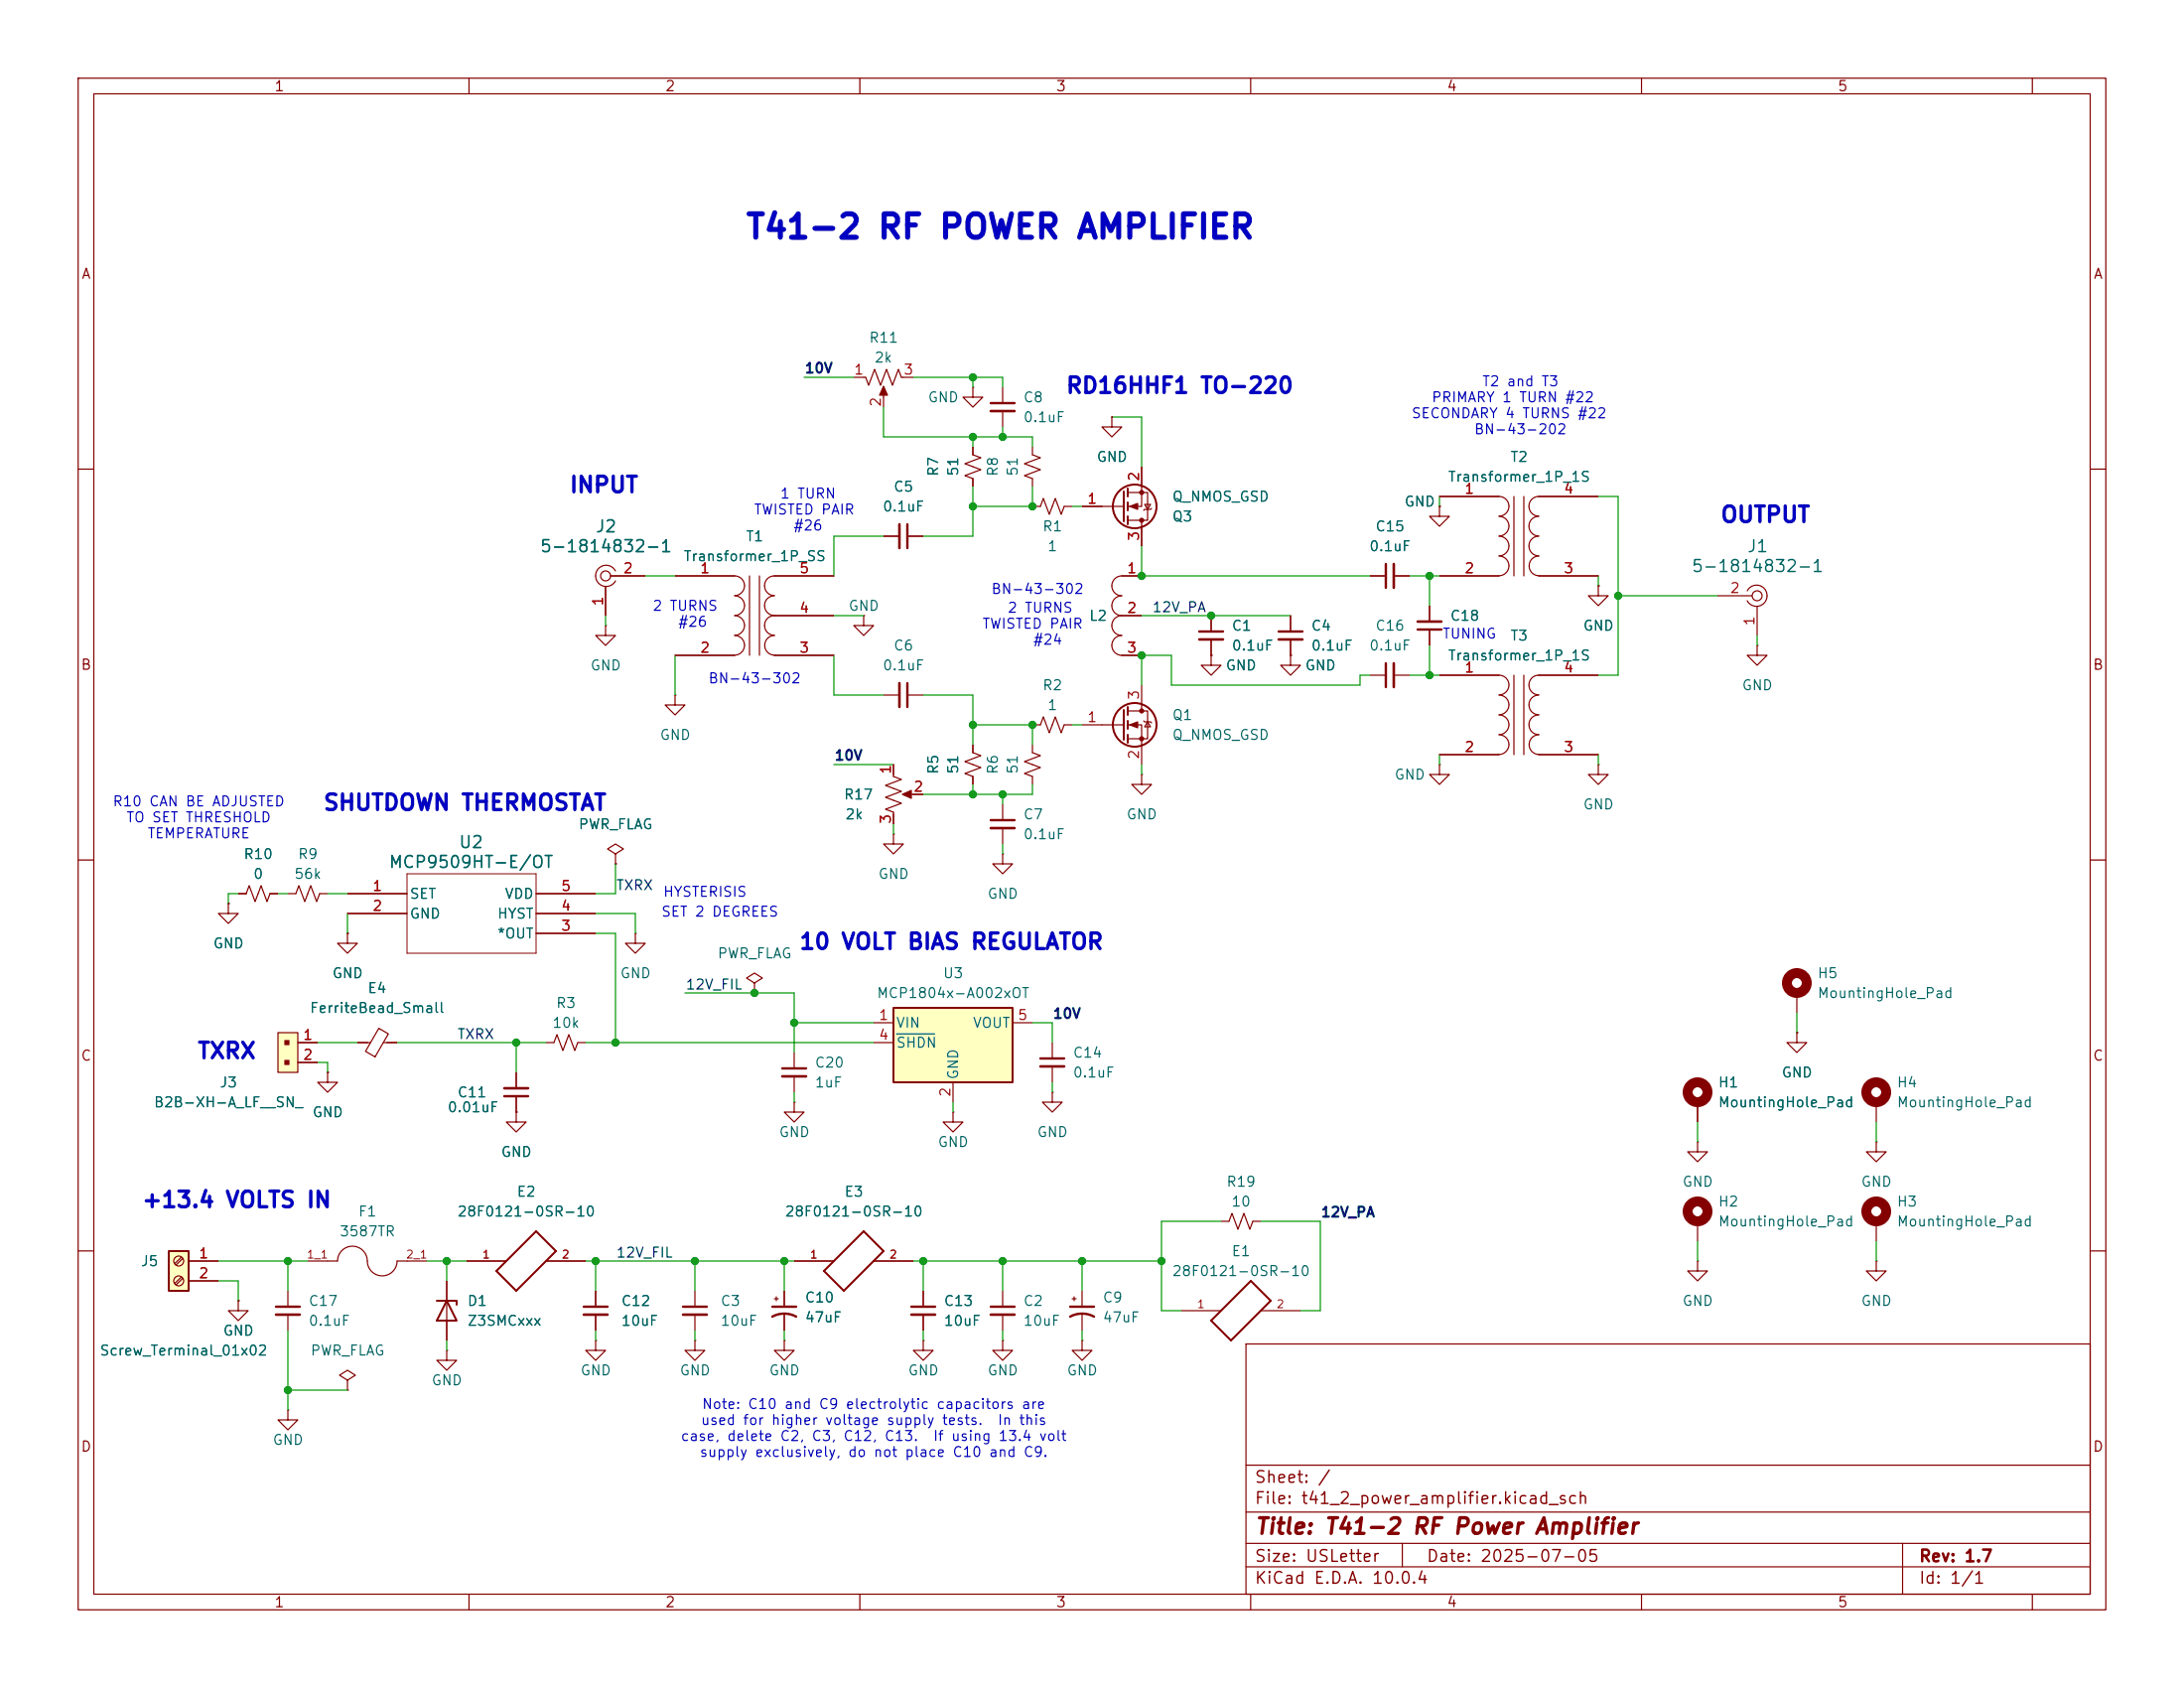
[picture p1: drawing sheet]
<svg xmlns="http://www.w3.org/2000/svg" width="279mm" height="216mm" viewBox="0 0 279 216" stroke-linecap="round" stroke-linejoin="round" font-family="sans-serif">
<g fill="none" stroke="#840000" stroke-width=".15">
<path d="M10 10h259.4v195.9h-259.4zM12 12h255.4v191.9h-255.4zM60 10v2M110 10v2M160 10v2M210 10v2M260 10v2M10 60h2M267.4 60h2M114.3 97.8v1.5l1 .4-2 .8 2 .7-2 .8 2 .7-2 .8 1 .4v1.5M132.1 92.7h1l.4-1 .7 2 .8-2 .8 2 .3-1h1.1M146 99.1v1.2h1.3l-1.3 1.3-1.2-1.3h1.2"/>
<path d="M146 99.1h.1M10 110h2M115.8 101.6h2.3M267.4 110h2M101.6 134.6v2.1M101.6 137.7v2M10 160h2M159.4 171.9h108v32h-108zM267.4 160h2M159.4 197.4h108M159.4 193.4h108M159.4 187.4h108"/>
<path d="M179.4 197.4v3M243.4 197.4v6.5M60 203.9v2M110 203.9v2M159.4 200.4h108M160 203.9v2M210 203.9v2M260 203.9v2"/>
</g>
<path d="M115.4 101.6l1.2-.5v1z" fill="#840000" stroke="#840000" stroke-width=".15"/>
<path d="M100.1 136.7h3" fill="none" stroke="#840000" stroke-width=".3"/>
<path d="M100.1 137.7h3" fill="none" stroke="#840000" stroke-width=".33"/>
<path d="M114.3 128.9h15.2v9.5h-15.2z" fill="#ffffc2"/>
<g fill="none" stroke="#840000" stroke-width=".25">
<path d="M143.8 62.9v3.8M144.3 62.5v1M144.3 64.3v1M144.3 66v1.1M143.8 90.8v3.8M144.3 90.4v1M144.3 92.2v1M144.3 94v1M114.3 128.9h15.2v9.5h-15.2zM68.6 157.5l2.5 2.5-5.1 5.1-2.5-2.5zM55.9 166.4h2.5v.5M57.1 166.4l1.3 2.5h-2.5z"/>
<path d="M160 163.8l2.6 2.6-5.1 5.1-2.6-2.6z"/>
<circle cx="145.2" cy="64.8" r="2.79"/>
<circle cx="145.2" cy="92.7" r="2.79"/>
</g>
<g fill="none" stroke="#840000" stroke-width=".15">
<path d="M124.5 57.2v1l1 .3-2.1 .8 2.1 .8-2.1 .7 1.1 .4v1M124.5 49.5v1.3h1.2l-1.2 1.3-1.3-1.3h1.3M124.5 49.5h.1M128.3 49.5v2.1M128.3 52.6v2M132.1 57.2v1l1 .3-2 .8 2 .8-2 .7 1 .4v1M142.2 53.3v1.3h1.3l-1.3 1.3-1.2-1.3h1.2M142.2 53.3h.1M146 59.7v5.1h-1.7M77.5 75.1v3.6M78.1 73.7h4.4M78.7 73a1.35 1.35 0 0 0-2-.4 1.35 1.35 0 0 0 0 2.1 1.35 1.35 0 0 0 2-.4"/>
<path d="M86.4 73.7h7.6a1.26 1.26 0 0 1 1.3 1.2 1.26 1.26 0 0 1-1.3 1.3M94 76.2a1.26 1.26 0 0 1 1.3 1.3 1.26 1.26 0 0 1-1.3 1.2M94 78.7a1.26 1.26 0 0 1 1.3 1.3 1.26 1.26 0 0 1-1.3 1.3M95.9 73.7v10.1M97.2 73.7v10.1M99.1 76.2a1.25 1.25 0 0 0-1.3 1.3 1.25 1.25 0 0 0 1.3 1.2M106.7 73.7h-7.6a1.25 1.25 0 0 0-1.3 1.2 1.25 1.25 0 0 0 1.3 1.3M106.7 78.7h-7.6a1.25 1.25 0 0 0-1.3 1.3 1.25 1.25 0 0 0 1.3 1.3M110.5 78.7v1.3h1.3l-1.3 1.3-1.3-1.3h1.3M110.5 78.7h.1M113 68.6h2.1M116.1 68.6h2"/>
<path d="M132.1 64.8h1l.4-1 .7 2 .8-2 .8 2 .3-1h1.1M138.4 64.8h5.4M143.5 78.7a1.27 1.27 0 0 0-1.3 1.3 1.27 1.27 0 0 0 1.3 1.3 1.27 1.27 0 0 0-1.3 1.3 1.27 1.27 0 0 0 1.3 1.2h2.5M143.5 78.7h2.5M144.3 63h2.5v3.5h-2.5M146 73.7h-2.5a1.27 1.27 0 0 0-1.3 1.2 1.27 1.27 0 0 0 1.3 1.3 1.27 1.27 0 0 0-1.3 1.3 1.27 1.27 0 0 0 1.3 1.2M146 66.5v3.4M146.4 64.5h.8l-.4 .7zM147.3 65l-.1 .2h-.8l-.1 .1M154.9 78.7v2.1M165.1 78.7v2.1M175.3 73.7h2"/>
<path d="M178.3 73.7h2M219.7 76.2h4.5M223.5 75.6a1.35 1.35 0 0 1 2.1-.4 1.35 1.35 0 0 1 0 2.1 1.35 1.35 0 0 1-2.1-.5M224.8 77.6v3.7M77.5 80v1.3h1.2l-1.2 1.3-1.3-1.3h1.3M77.5 80h.1M86.4 88.9v1.3h1.2l-1.2 1.2-1.3-1.2h1.3M86.4 88.9h.1M86.4 83.8h7.6M94 81.3a1.26 1.26 0 0 1 1.3 1.2 1.26 1.26 0 0 1-1.3 1.3M97.8 82.6a1.24 1.24 0 0 0 1.3 1.2M99.1 83.8h7.6"/>
<path d="M99.1 81.3a1.23 1.23 0 0 0-1.3 1.3M113 88.9h2.1M116.1 88.9h2M124.5 95.3v1l1 .3-2.1 .8 2.1 .8-2.1 .7 1.1 .4v1M132.1 95.3v1l1 .3-2 .8 2 .8-2 .7 1 .4v1M138.4 92.7h5.4M144.3 90.9h2.5v3.6h-2.5M144.3 92.7h1.7v5.1M146 87.6v3.3M146.3 92.2l.1 .1h.8l.1 .2M146.8 92.3l.4 .7h-.8zM154.9 83.8v1.3h1.3l-1.3 1.3-1.2-1.3h1.2"/>
<path d="M154.9 83.8h.1M154.9 81.8v2M165.1 83.8v1.3h1.3l-1.3 1.3-1.3-1.3h1.3M165.1 83.8h.1M165.1 81.8v2M184.1 86.4h7.7a1.26 1.26 0 0 1 1.2 1.2 1.26 1.26 0 0 1-1.2 1.3M184.1 97.8v1.3h1.3l-1.3 1.2-1.2-1.2h1.2M184.1 97.8h.1M184.1 96.5h7.7M191.8 88.9a1.26 1.26 0 0 1 1.2 1.3 1.26 1.26 0 0 1-1.2 1.2M191.8 91.4a1.26 1.26 0 0 1 1.2 1.3 1.26 1.26 0 0 1-1.2 1.3M191.8 94a1.26 1.26 0 0 1 1.2 1.2 1.26 1.26 0 0 1-1.2 1.3"/>
<path d="M193.7 86.4v10.1M194.9 86.4v10.1M195.6 95.3a1.24 1.24 0 0 0 1.3 1.2M196.8 88.9a1.25 1.25 0 0 0-1.2 1.3 1.25 1.25 0 0 0 1.2 1.2M196.8 91.4a1.25 1.25 0 0 0-1.2 1.3 1.25 1.25 0 0 0 1.2 1.3M196.8 96.5h7.7M196.9 94a1.23 1.23 0 0 0-1.3 1.3M204.5 86.4h-7.7a1.25 1.25 0 0 0-1.2 1.2 1.25 1.25 0 0 0 1.2 1.3M204.5 97.8v1.3h1.2l-1.2 1.2-1.3-1.2h1.3M204.5 97.8h.1M224.8 82.6v1.2h1.3l-1.3 1.3-1.3-1.3h1.3M224.8 82.6h.1"/>
<path d="M29.2 115.6v1.2h1.3l-1.3 1.3-1.3-1.3h1.3M29.2 115.6h.1M30.5 114.3h1l.4-1 .7 2 .8-2 .8 2 .3-1h1.1M36.8 114.3h1l.4-1 .8 2 .8-2 .7 2 .4-1h1M44.4 119.4v1.3h1.3l-1.3 1.2-1.2-1.2h1.2M44.4 119.4h.1M44.4 114.3h7.7M44.4 116.8h7.7M68.6 114.3h7.6M68.6 116.8h7.6M68.6 119.4h7.6M78.7 109.2l1.1-.6-1.1-.6-1 .6 1 .6v1.3"/>
<path d="M78.7 110.5h.1M81.3 119.4v1.3h1.2l-1.2 1.2-1.3-1.2h1.3M81.3 119.4h.1M114.3 106.7v1.3h1.3l-1.3 1.2-1.3-1.2h1.3M114.3 106.7h.1M128.3 109.2v1.3h1.2l-1.2 1.3-1.3-1.3h1.3M128.3 109.2h.1M128.3 102.9v2M128.3 105.9v2.1M96.5 125.7l1-.6-1-.6-1 .6 1 .6v1.3M96.5 127h.1M111.8 130.8h2.5"/>
<path d="M111.8 133.4h2.5M121.9 138.4v2.6M129.5 130.8h2.6M121.9 142.2v1.3h1.3l-1.3 1.3-1.3-1.3h1.3M121.9 142.2h.1M156.2 156.2h1l.4-1 .8 2 .7-2 .8 2 .4-1h1M217.2 141v2.5M240 141v2.5M30.5 166.4v1.2h1.2l-1.2 1.3-1.3-1.3h1.3M30.5 166.4h.1M36.8 165.1v2M36.8 168.1v2.1"/>
<path d="M44.4 176.5l1.1-.6-1.1-.6-1 .6 1 .6v1.3M44.4 177.8h.1M57.1 172.7v1.3h1.3l-1.3 1.3-1.2-1.3h1.2M57.1 172.7h.1M57.1 163.8v7.7M59.7 161.3h5.1M69.8 161.3h5.1M76.2 171.5v1.2h1.3l-1.3 1.3-1.3-1.3h1.3M76.2 171.5h.1M76.2 165.1v2M76.2 168.1v2.1M88.9 171.5v1.2h1.3l-1.3 1.3-1.3-1.3h1.3"/>
<path d="M88.9 171.5h.1M100.3 171.5v1.2h1.3l-1.3 1.3-1.2-1.3h1.2M100.3 171.5h.1M128.3 165.1v2M128.3 168.1v2.1M151.1 167.6h5.1M161.3 167.6h5.1M36.8 180.3v1.3h1.3l-1.3 1.3-1.2-1.3h1.2M36.8 180.3h.1"/>
<circle cx="77.5" cy="73.7" r=".63"/>
<circle cx="224.8" cy="76.2" r=".63"/>
</g>
<path d="M114.7 132.2h4.9" fill="none" stroke="#006464" stroke-width=".15"/>
<g fill="#840000" stroke="#840000" stroke-width=".15">
<path d="M144.5 92.7l1-.4v.8z"/>
<path d="M144.5 64.8l1-.4v.8z"/>
<circle cx="146" cy="90.9" r=".25"/>
<circle cx="146" cy="94.5" r=".25"/>
<circle cx="146" cy="66.5" r=".25"/>
<circle cx="146" cy="63" r=".25"/>
</g>
<path d="M126.7 51.6h3.1M116.1 67.1v3M177.3 72.1v3.1M116.1 87.4v3M153.4 80.8h3.1M163.6 80.8h3M126.7 104.9h3.1M35.3 167.1h3.1M74.7 167.1h3M126.7 167.1h3.1" fill="none" stroke="#840000" stroke-width=".3"/>
<path d="M126.7 52.6h3.1M115.1 67.1v3M178.3 72.1v3.1M115.1 87.4v3M153.4 81.8h3.1M163.6 81.8h3M126.7 105.9h3.1M35.3 168.1h3.1M74.7 168.1h3M126.7 168.1h3.1" fill="none" stroke="#840000" stroke-width=".33"/>
<path d="M52.1 111.8h16.5v10.1h-16.5z" fill="none" stroke="#840000" stroke-width=".13"/>
<g fill="none" stroke="#840000" stroke-width="1.3">
<circle cx="217.2" cy="139.7" r="1.27"/>
<circle cx="240" cy="139.7" r="1.27"/>
</g>
<path d="M21.6 160h2.5v5.1h-2.5z" fill="#ffffc2"/>
<path d="M110.5 157.5l2.5 2.5-5.1 5.1-2.5-2.5zM21.6 160h2.5v5.1h-2.5z" fill="none" stroke="#840000" stroke-width=".25"/>
<g fill="none" stroke="#840000" stroke-width=".15">
<path d="M109.2 48.3h1.5l.4 1 .8-2.1 .7 2.1 .8-2.1 .8 2.1 .7-2.1 .4 1.1h1.5M113 49.8v2.3M182.9 77.5v2M184.1 63.5h7.7a1.26 1.26 0 0 1 1.2 1.3 1.26 1.26 0 0 1-1.2 1.2M184.1 64.8v1.2h1.3l-1.3 1.3-1.2-1.3h1.2M184.1 64.8h.1M184.1 73.7h7.7M191.8 66a1.26 1.26 0 0 1 1.2 1.3 1.26 1.26 0 0 1-1.2 1.3M191.8 68.6a1.26 1.26 0 0 1 1.2 1.2 1.26 1.26 0 0 1-1.2 1.3M191.8 71.1a1.26 1.26 0 0 1 1.2 1.3 1.26 1.26 0 0 1-1.2 1.2M193.7 63.5v10.2M194.9 63.5v10.2"/>
<path d="M195.6 72.4a1.24 1.24 0 0 0 1.3 1.2M196.8 66a1.25 1.25 0 0 0-1.2 1.3 1.25 1.25 0 0 0 1.2 1.3M196.8 68.6a1.25 1.25 0 0 0-1.2 1.2 1.25 1.25 0 0 0 1.2 1.3M196.8 73.7h7.7M196.9 71.1a1.23 1.23 0 0 0-1.3 1.3M204.5 63.5h-7.7a1.25 1.25 0 0 0-1.2 1.3 1.25 1.25 0 0 0 1.2 1.2M204.5 74.9v1.3h1.2l-1.2 1.3-1.3-1.3h1.3M204.5 74.9h.1M175.3 86.4h2M178.3 86.4h2M182.9 80.5v2.1M69.8 133.4h1.1l.3-1.1 .8 2.1 .8-2.1 .7 2.1 .4-1h1"/>
<path d="M134.6 139.7v1.3h1.3l-1.3 1.2-1.3-1.2h1.3M134.6 139.7h.1M134.6 133.4v2M134.6 136.4v2M229.9 132.1v1.3h1.2l-1.2 1.2-1.3-1.2h1.3M229.9 132.1h.1M229.9 127v2.5M101.6 141v1.2h1.3l-1.3 1.3-1.3-1.3h1.3M101.6 141h.1M217.2 146.1v1.2h1.2l-1.2 1.3-1.3-1.3h1.3M217.2 146.1h.1M217.2 156.2v2.6"/>
<path d="M240 146.1v1.2h1.3l-1.3 1.3-1.2-1.3h1.2M240 146.1h.1M240 156.2v2.6M23.2 160.8l-.8 .8M23.2 163.3l-.8 .9M23.4 161l-.9 .8M23.4 163.5l-.9 .8M24.1 161.3h3.8M24.1 163.8h3.8M88.9 165.1v2M88.9 168.1v2.1M101.6 161.3h5.1"/>
<path d="M111.8 161.3h5M118.1 171.5v1.2h1.3l-1.3 1.3-1.3-1.3h1.3M118.1 171.5h.1M118.1 165.1v2M118.1 168.1v2.1M137.2 166.1h.5M137.4 165.9v.5M138.4 171.5v1.2h1.3l-1.3 1.3-1.2-1.3h1.2M138.4 171.5h.1M138.4 165.1v2M138.4 168.1v2.1M217.2 161.3v1.3h1.2l-1.2 1.2-1.3-1.2h1.3"/>
<path d="M217.2 161.3h.1M240 161.3v1.3h1.3l-1.3 1.2-1.2-1.2h1.2M240 161.3h.1"/>
<circle cx="22.9" cy="161.3" r=".63"/>
<circle cx="22.9" cy="163.8" r=".63"/>
</g>
<path d="M177.3 84.8v3.1M181.4 80.5h3M133.1 135.4h3M87.4 167.1h3M116.6 167.1h3M136.9 168.4a3.2 3.2 0 0 1 3.1 0M136.9 167.1h3.1" fill="none" stroke="#840000" stroke-width=".3"/>
<path d="M181.4 79.5h3M178.3 84.8v3.1M133.1 136.4h3M87.4 168.1h3M116.6 168.1h3" fill="none" stroke="#840000" stroke-width=".33"/>
<g fill="none" stroke="#840000" stroke-width="1.3">
<circle cx="229.9" cy="125.7" r="1.27"/>
<circle cx="217.2" cy="154.9" r="1.27"/>
<circle cx="240" cy="154.9" r="1.27"/>
</g>
<path d="M113 49.4l.5 1.1h-1z" fill="#840000" stroke="#840000" stroke-width=".15"/>
<path d="M35.6 132.1h2.5v5.1h-2.5z" fill="#ffffc2"/>
<g fill="none" stroke="#840000" stroke-width=".15">
<path d="M124.5 57.2v1M142.2 53.3h.1M146 59.7v2.5M77.5 75.1v3.6M78.1 73.7h4.4M86.4 73.7h7.6M99.1 73.7h7.6M99.1 78.7h7.6M113 68.6h2.1M116.1 68.6h2M124.5 61.2v1M138.4 64.8h2.6"/>
<path d="M143.5 73.7h2.5M143.5 78.7h2.5M146 67.3v2.6M154.9 78.7v2.1M165.1 78.7v2.1M175.3 73.7h2M178.3 73.7h2M182.9 77.5v2M184.1 64.8h.1M184.1 73.7h7.7M184.1 63.5h7.7M196.8 73.7h7.7"/>
<path d="M196.8 63.5h7.7M204.5 74.9h.1M86.4 83.8h7.6M99.1 83.8h7.6M114.3 97.8v1.3M124.5 95.3v1M124.5 99.3v1M143.5 83.8h2.5M154.9 83.8h.1M154.9 81.8v2M165.1 83.8h.1M165.1 81.8v2"/>
<path d="M182.9 80.5v2.1M184.1 86.4h7.7M184.1 96.5h7.7M196.8 86.4h7.7M196.8 96.5h7.7M29.2 115.6h.1M30.5 114.3h1M34.5 114.3h1.1M44.4 119.4h.1M44.4 114.3h7.7M44.4 116.8h7.7M68.6 114.3h7.6"/>
<path d="M68.6 116.8h7.6M68.6 119.4h7.6M78.7 110.5h.1M114.3 104.1v1.3M116.8 101.6h1.3M35.6 132.1h2.5v5.1h-2.5zM38.1 133.4h2.5M38.1 135.9h2.5M41.9 137.2v1.2h1.3l-1.3 1.3-1.3-1.3h1.3M41.9 137.2h.1M45.7 133.4h1.7M48.5 131.5l1.2 .7-1.7 3-1.2-.7z"/>
<path d="M49 133.4h1.8M66 137.2v2M229.9 132.1h.1M66 142.2v1.3h1.3l-1.3 1.3-1.2-1.3h1.2M66 142.2h.1M66 140.2v2M217.2 141v2.5M24.1 161.3h3.8M24.1 163.8h3.8M30.5 166.4h.1M39.4 161.3h3.8a1.93 1.93 0 0 1 2.1-1.9 1.93 1.93 0 0 1 1.7 2.2 1.9 1.9 0 0 0 2.1 1.6 1.9 1.9 0 0 0 1.7-1.9h3.8M57.1 163.8v2.6"/>
<path d="M57.1 168.9v2.6M59.7 161.3h5.1M69.8 161.3h5.1M76.2 165.1v2M76.2 168.1v2.1M99.1 166.1h.5M99.3 165.9v.5M100.3 165.1v2M100.3 168.1v2.1M101.6 161.3h5.1M111.8 161.3h5M118.1 165.1v2"/>
<path d="M118.1 168.1v2.1M128.3 171.5v1.2h1.2l-1.2 1.3-1.3-1.3h1.3M128.3 171.5h.1"/>
</g>
<g fill="#840000" stroke="#840000" stroke-width=".15">
<path d="M36.4 133.1h.6v.5h-.6z"/>
<path d="M36.4 135.6h.6v.5h-.6z"/>
</g>
<path d="M64.5 140.2h3.1M98.8 168.4a3.2 3.2 0 0 1 3.1 0M98.8 167.1h3.1" fill="none" stroke="#840000" stroke-width=".3"/>
<path d="M64.5 139.2h3.1" fill="none" stroke="#840000" stroke-width=".33"/>
<g fill="none" stroke="#009600" stroke-width=".15">
<path d="M102.9 48.3h6.3M113 52.1v3.8h19.1v1.3M116.8 48.3h11.5v1.2M124.5 48.3v1.2M124.5 55.9v1.3M128.3 54.6v1.3M142.2 53.3h3.8v6.4M77.5 78.7v1.3M82.5 73.7h3.9M106.7 78.7h3.8M113 68.6h-6.3v5.1M124.5 62.2v6.4h-6.4"/>
<path d="M132.1 62.2v2.6h-7.6M137.2 64.8h1.2M146 69.9v3.8h29.3M146 78.7h19.1M180.3 73.7h3.8M182.9 73.7v3.8M184.1 63.5v1.3M204.5 73.7v1.2M204.5 63.5h2.5v22.9h-2.5M207 76.2h12.7M86.4 83.8v5.1M106.7 83.8v5.1h6.3"/>
<path d="M106.7 97.8h7.6M118.1 88.9h6.4v6.4M124.5 92.7h7.6v2.6M137.2 92.7h1.2M146 97.8v1.3M175.3 86.4h-1.3v1.2h-24.1v-3.8h-3.9v3.8M180.3 86.4h3.8M182.9 82.6v3.8M184.1 96.5v1.3M204.5 96.5v1.3M224.8 81.3v1.3M30.5 114.3h-1.3v1.3"/>
<path d="M35.6 114.3h1.2M41.9 114.3h2.5M44.4 116.8v2.6M76.2 119.4h2.5v14M76.2 116.8h5.1v2.6M78.7 110.5v3.8h-2.5M114.3 105.4v1.3M124.5 100.3v1.3M128.3 101.6v1.3M128.3 108v1.2M132.1 100.3v1.3h-14M40.6 133.4h5.1"/>
<path d="M40.6 135.9h1.3v1.3M50.8 133.4h19M66 133.4v3.8M74.9 133.4h36.9M87.6 127h14v7.6M101.6 130.8h10.2M101.6 139.7v1.3M132.1 130.8h2.5v2.6M134.6 138.4v1.3M229.9 129.5v2.6M121.9 141v1.2M156.2 156.2h-7.6v11.4h2.5"/>
<path d="M161.3 156.2h7.6v11.4h-2.5M217.2 143.5v2.6M217.2 158.8v2.5M240 143.5v2.6M240 158.8v2.5M27.9 161.3h11.5M27.9 163.8h2.6v2.6M36.8 161.3v3.8M36.8 170.2v10.1M36.8 177.8h7.6M54.6 161.3h5.1M57.1 161.3v2.5"/>
<path d="M57.1 171.5v1.2M74.9 161.3h26.7M76.2 161.3v3.8M76.2 170.2v1.3M88.9 161.3v3.8M88.9 170.2v1.3M100.3 161.3v3.8M100.3 170.2v1.3M116.8 161.3h31.8M118.1 161.3v3.8M118.1 170.2v1.3M128.3 161.3v3.8"/>
<path d="M128.3 170.2v1.3M138.4 161.3v3.8M138.4 170.2v1.3"/>
</g>
<g fill="#009600" stroke="#009600" stroke-width=".13">
<circle cx="124.5" cy="55.9" r=".46"/>
<circle cx="124.5" cy="48.3" r=".46"/>
<circle cx="132.1" cy="64.8" r=".46"/>
<circle cx="124.5" cy="64.8" r=".46"/>
<circle cx="128.3" cy="55.9" r=".46"/>
<circle cx="36.8" cy="161.3" r=".46"/>
<circle cx="36.8" cy="177.8" r=".46"/>
<circle cx="57.1" cy="161.3" r=".46"/>
<circle cx="76.2" cy="161.3" r=".46"/>
<circle cx="66" cy="133.4" r=".46"/>
<circle cx="96.5" cy="127" r=".46"/>
<circle cx="128.3" cy="101.6" r=".46"/>
<circle cx="124.5" cy="101.6" r=".46"/>
<circle cx="78.7" cy="133.4" r=".46"/>
<circle cx="101.6" cy="130.8" r=".46"/>
<circle cx="128.3" cy="161.3" r=".46"/>
<circle cx="88.9" cy="161.3" r=".46"/>
<circle cx="100.3" cy="161.3" r=".46"/>
<circle cx="182.9" cy="86.4" r=".46"/>
<circle cx="182.9" cy="73.7" r=".46"/>
<circle cx="207" cy="76.2" r=".46"/>
<circle cx="146" cy="73.7" r=".46"/>
<circle cx="132.1" cy="92.7" r=".46"/>
<circle cx="146" cy="83.8" r=".46"/>
<circle cx="154.9" cy="78.7" r=".46"/>
<circle cx="124.5" cy="92.7" r=".46"/>
<circle cx="138.4" cy="161.3" r=".46"/>
<circle cx="148.6" cy="161.3" r=".46"/>
<circle cx="118.1" cy="161.3" r=".46"/>
</g>
<text font-size="3" fill="#0000c2" x="95.2" y="31.3">T41-2 RF POWER AMPLIFIER</text>
<g font-size="2" fill="#0000c2">
<text x="136.3" y="50.8">RD16HHF1 TO-220</text>
<text x="72.7" y="63.5">INPUT</text>
<text x="220" y="67.3">OUTPUT</text>
<text x="41.2" y="104.2">SHUTDOWN THERMOSTAT</text>
<text x="102.1" y="121.9">10 VOLT BIAS REGULATOR</text>
<text x="25.1" y="135.9">TXRX</text>
<text x="18" y="155">+13.4 VOLTS IN</text>
</g>
<text font-size="2" fill="#840000" x="160.4" y="196.7">Title: T41-2 RF Power Amplifier</text>
<g font-size="1.5" fill="#006464">
<text x="69" y="71">5-1814832-1</text>
<text x="76.1" y="68.5">J2</text>
<text x="223.4" y="71">J1</text>
<text x="216.3" y="73.6">5-1814832-1</text>
<text x="49.6" y="111.4">MCP9509HT-E/OT</text>
<text x="58.6" y="108.9">U2</text>
</g>
<g font-size="1.5" fill="#840000">
<text x="160.4" y="190">Sheet: /</text>
<text x="160.4" y="192.7">File: t41_2_power_amplifier.kicad_sch</text>
<text x="160.4" y="202.9">KiCad E.D.A. 10.0.4</text>
<text x="160.4" y="200.1">Size: USLetter</text>
<text x="182.4" y="200.1">Date: 2025-07-05</text>
<text x="245.4" y="200.1">Rev: 1.7</text>
<text x="245.4" y="202.9">Id: 1/1</text>
</g>
<g font-size="1.3" fill="#840000">
<text x="35" y="12">1</text>
<text x="85" y="12">2</text>
<text x="135" y="12">3</text>
<text x="185" y="12">4</text>
<text x="235" y="12">5</text>
<text x="10.3" y="36">A</text>
<text x="267.7" y="36">A</text>
<text x="10.3" y="86">B</text>
<text x="267.7" y="86">B</text>
<text x="10.3" y="136">C</text>
<text x="267.7" y="136">C</text>
<text x="10.3" y="186">D</text>
<text x="267.7" y="186">D</text>
<text x="35" y="205.9">1</text>
<text x="85" y="205.9">2</text>
<text x="135" y="205.9">3</text>
<text x="185" y="205.9">4</text>
<text x="235" y="205.9">5</text>
</g>
<g font-size="1.3" fill="#006464">
<text x="111.1" y="44.2">R11</text>
<text x="111.8" y="46.7">2k</text>
<text x="118.6" y="51.8">GND</text>
<text x="130.8" y="51.8">C8</text>
<text x="130.8" y="54.3">0.1uF</text>
<text x="140.2" y="59.4">GND</text>
<text x="193.1" y="59.4">T2</text>
<text x="112.8" y="65.7">0.1uF</text>
<text x="114.2" y="63.2">C5</text>
<text x="120.4" y="61" transform="rotate(-90 120.4 61)">R7</text>
<text x="122.9" y="61" transform="rotate(-90 122.9 61)">51</text>
<text x="128" y="61" transform="rotate(-90 128 61)">R8</text>
<text x="130.5" y="61" transform="rotate(-90 130.5 61)">51</text>
<text x="149.9" y="64.5">Q_NMOS_GSD</text>
<text x="179.6" y="65.1">GND</text>
<text x="185.1" y="61.9">Transformer_1P_1S</text>
<text x="95.3" y="69.6">T1</text>
<text x="133.3" y="68.3">R1</text>
<text x="133.9" y="70.8">1</text>
<text x="149.9" y="67">Q3</text>
<text x="175.1" y="70.8">0.1uF</text>
<text x="175.9" y="68.3">C15</text>
<text x="87.4" y="72.1">Transformer_1P_SS</text>
<text x="108.5" y="78.4">GND</text>
<text x="114.2" y="83.5">C6</text>
<text x="139.2" y="79.7">L2</text>
<text x="157.5" y="81">C1</text>
<text x="157.5" y="83.5">0.1uF</text>
<text x="167.6" y="81">C4</text>
<text x="167.6" y="83.5">0.1uF</text>
<text x="175.1" y="83.5">0.1uF</text>
<text x="175.9" y="81">C16</text>
<text x="185.4" y="79.7">C18</text>
<text x="193.1" y="82.3">T3</text>
<text x="202.4" y="81">GND</text>
<text x="75.4" y="86.1">GND</text>
<text x="112.8" y="86.1">0.1uF</text>
<text x="133.3" y="88.6">R2</text>
<text x="156.7" y="86.1">GND</text>
<text x="166.9" y="86.1">GND</text>
<text x="185.1" y="84.8">Transformer_1P_1S</text>
<text x="222.8" y="88.6">GND</text>
<text x="84.3" y="95">GND</text>
<text x="133.9" y="91.1">1</text>
<text x="149.9" y="95">Q_NMOS_GSD</text>
<text x="149.9" y="92.4">Q1</text>
<text x="120.4" y="99.1" transform="rotate(-90 120.4 99.1)">R5</text>
<text x="122.9" y="99.1" transform="rotate(-90 122.9 99.1)">51</text>
<text x="128" y="99.1" transform="rotate(-90 128 99.1)">R6</text>
<text x="130.5" y="99.1" transform="rotate(-90 130.5 99.1)">51</text>
<text x="178.3" y="100">GND</text>
<text x="73.9" y="106.4">PWR_FLAG</text>
<text x="107.9" y="102.6">R17</text>
<text x="108" y="105.1">2k</text>
<text x="130.8" y="105.1">C7</text>
<text x="130.8" y="107.7">0.1uF</text>
<text x="144" y="105.1">GND</text>
<text x="202.4" y="103.8">GND</text>
<text x="31.1" y="110.2">R10</text>
<text x="32.3" y="112.7">0</text>
<text x="37.5" y="112.7">56k</text>
<text x="38" y="110.2">R9</text>
<text x="112.3" y="112.7">GND</text>
<text x="52.3" y="115.3">SET</text>
<text x="52.3" y="117.8">GND</text>
<text x="63.5" y="117.8">HYST</text>
<text x="64.5" y="115.3">VDD</text>
<text x="126.2" y="115.3">GND</text>
<text x="27.2" y="121.6">GND</text>
<text x="42.4" y="125.4">GND</text>
<text x="63.5" y="120.4">*OUT</text>
<text x="79.2" y="125.4">GND</text>
<text x="91.7" y="122.9">PWR_FLAG</text>
<text x="120.5" y="125.4">U3</text>
<text x="232.4" y="125.4">H5</text>
<text x="39.5" y="129.9">FerriteBead_Small</text>
<text x="46.9" y="127.3">E4</text>
<text x="70.6" y="131.8">10k</text>
<text x="71" y="129.2">R3</text>
<text x="112.1" y="128">MCP1804x-A002xOT</text>
<text x="114.6" y="131.8">VIN</text>
<text x="124.4" y="131.8">VOUT</text>
<text x="232.4" y="128">MountingHole_Pad</text>
<text x="104.1" y="136.9">C20</text>
<text x="114.6" y="134.3">SHDN</text>
<text x="137.2" y="135.6">C14</text>
<text x="19.6" y="141.9">B2B-XH-A_LF__SN_</text>
<text x="28" y="139.4">J3</text>
<text x="39.9" y="143.2">GND</text>
<text x="57.2" y="142.6">0.01uF</text>
<text x="58.4" y="140.7">C11</text>
<text x="104.1" y="139.4">1uF</text>
<text x="122.9" y="138.2" transform="rotate(-90 122.9 138.2)">GND</text>
<text x="137.2" y="138.1">0.1uF</text>
<text x="219.7" y="139.4">H1</text>
<text x="219.7" y="141.9">MountingHole_Pad</text>
<text x="227.8" y="138.1">GND</text>
<text x="242.6" y="139.4">H4</text>
<text x="242.6" y="141.9">MountingHole_Pad</text>
<text x="64" y="148.3">GND</text>
<text x="99.6" y="145.8">GND</text>
<text x="119.9" y="147">GND</text>
<text x="132.6" y="145.8">GND</text>
<text x="45.7" y="155.9">F1</text>
<text x="58.4" y="155.9">28F0121-0SR-10</text>
<text x="66" y="153.4">E2</text>
<text x="100.3" y="155.9">28F0121-0SR-10</text>
<text x="107.9" y="153.4">E3</text>
<text x="156.8" y="152.1">R19</text>
<text x="157.4" y="154.6">10</text>
<text x="215.1" y="152.1">GND</text>
<text x="219.7" y="154.6">H2</text>
<text x="238" y="152.1">GND</text>
<text x="242.6" y="154.6">H3</text>
<text x="43.4" y="158.5">3587TR</text>
<text x="157.5" y="161">E1</text>
<text x="219.7" y="157.2">MountingHole_Pad</text>
<text x="242.6" y="157.2">MountingHole_Pad</text>
<text x="17.9" y="162.3">J5</text>
<text x="39.4" y="167.3">C17</text>
<text x="59.7" y="167.3">D1</text>
<text x="79.4" y="167.3">C12</text>
<text x="92.1" y="167.3">C3</text>
<text x="102.9" y="166.9">C10</text>
<text x="120.7" y="167.3">C13</text>
<text x="130.8" y="167.3">C2</text>
<text x="141" y="166.9">C9</text>
<text x="149.8" y="163.5">28F0121-0SR-10</text>
<text x="215.1" y="167.3">GND</text>
<text x="238" y="167.3">GND</text>
<text x="12.7" y="173.7">Screw_Terminal_01x02</text>
<text x="28.4" y="171.2">GND</text>
<text x="39.4" y="169.9">0.1uF</text>
<text x="39.6" y="173.7">PWR_FLAG</text>
<text x="59.7" y="169.9">Z3SMCxxx</text>
<text x="79.4" y="169.9">10uF</text>
<text x="92.1" y="169.9">10uF</text>
<text x="102.9" y="169.4">47uF</text>
<text x="120.7" y="169.9">10uF</text>
<text x="130.8" y="169.9">10uF</text>
<text x="141" y="169.4">47uF</text>
<text x="55.1" y="177.5">GND</text>
<text x="74.2" y="176.2">GND</text>
<text x="86.9" y="176.2">GND</text>
<text x="98.3" y="176.2">GND</text>
<text x="116.1" y="176.2">GND</text>
<text x="126.2" y="176.2">GND</text>
<text x="136.4" y="176.2">GND</text>
<text x="34.8" y="185.1">GND</text>
</g>
<g font-size="1.3" fill="#0f0f0f">
<text x="102.9" y="48">10V</text>
<text x="147.3" y="78.6">12V_PA</text>
<text x="106.7" y="97.6">10V</text>
<text x="78.7" y="114.2">TXRX</text>
<text x="87.6" y="126.9">12V_FIL</text>
<text x="134.6" y="130.6">10V</text>
<text x="58.4" y="133.2">TXRX</text>
<text x="168.9" y="156">12V_PA</text>
<text x="78.7" y="161.2">12V_FIL</text>
</g>
<g font-size="1.3" fill="#a90000">
<text x="109.1" y="48.2">1</text>
<text x="113" y="52.1" transform="rotate(-90 113 52.1)">2</text>
<text x="115.5" y="48.2">3</text>
<text x="139" y="64.7">1</text>
<text x="146" y="61.7" transform="rotate(-90 146 61.7)">2</text>
<text x="187.3" y="63.5">1</text>
<text x="200" y="63.5">4</text>
<text x="146" y="69.3" transform="rotate(-90 146 69.3)">3</text>
<text x="77.4" y="77.6" transform="rotate(-90 77.4 77.6)">1</text>
<text x="79.6" y="73.6">2</text>
<text x="89.5" y="73.6">1</text>
<text x="102.2" y="73.6">5</text>
<text x="144.1" y="73.6">1</text>
<text x="187.3" y="73.6">2</text>
<text x="200" y="73.6">3</text>
<text x="221.2" y="76.2">2</text>
<text x="89.5" y="83.8">2</text>
<text x="102.2" y="83.8">3</text>
<text x="102.2" y="78.7">4</text>
<text x="144.1" y="78.7">2</text>
<text x="144.1" y="83.8">3</text>
<text x="224.8" y="80.1" transform="rotate(-90 224.8 80.1)">1</text>
<text x="146" y="89.6" transform="rotate(-90 146 89.6)">3</text>
<text x="187.3" y="86.3">1</text>
<text x="200" y="86.3">4</text>
<text x="139" y="92.7">1</text>
<text x="114.3" y="99.1" transform="rotate(-90 114.3 99.1)">1</text>
<text x="116.8" y="101.6">2</text>
<text x="146" y="97.2" transform="rotate(-90 146 97.2)">2</text>
<text x="187.3" y="96.5">2</text>
<text x="200" y="96.5">3</text>
<text x="114.3" y="105.5" transform="rotate(-90 114.3 105.5)">3</text>
<text x="47.6" y="114.3">1</text>
<text x="47.6" y="116.8">2</text>
<text x="71.7" y="119.4">3</text>
<text x="71.7" y="116.8">4</text>
<text x="71.7" y="114.3">5</text>
<text x="112.3" y="130.8">1</text>
<text x="130.1" y="130.8">5</text>
<text x="38.7" y="133.3">1</text>
<text x="38.7" y="135.9">2</text>
<text x="112.3" y="133.3">4</text>
<text x="121.9" y="140.4" transform="rotate(-90 121.9 140.4)">2</text>
<text x="25.3" y="161.3">1</text>
<text x="25.3" y="163.8">2</text>
</g>
<g font-size="1.3" fill="#0000c2">
<text x="180.5" y="53.8">SECONDARY 4 TURNS #22</text>
<text x="183.1" y="51.8">PRIMARY 1 TURN #22</text>
<text x="189.5" y="49.7">T2 and T3</text>
<text x="188.5" y="55.9">BN-43-202</text>
<text x="99.7" y="64.1">1 TURN</text>
<text x="96.4" y="66.1">TWISTED PAIR</text>
<text x="101.4" y="68.2">#26</text>
<text x="126.7" y="76.3">BN-43-302</text>
<text x="83.4" y="78.4">2 TURNS</text>
<text x="86.7" y="80.5">#26</text>
<text x="125.6" y="80.7">TWISTED PAIR</text>
<text x="128.8" y="78.7">2 TURNS</text>
<text x="132.1" y="82.8">#24</text>
<text x="184.4" y="82">TUNING</text>
<text x="90.5" y="87.7">BN-43-302</text>
<text x="14.3" y="103.5">R10 CAN BE ADJUSTED</text>
<text x="16.1" y="105.5">TO SET THRESHOLD</text>
<text x="18.8" y="107.5">TEMPERATURE</text>
<text x="84.5" y="117.6">SET 2 DEGREES</text>
<text x="84.7" y="115">HYSTERISIS</text>
<text x="87" y="184.6">case, delete C2, C3, C12, C13.</text>
<text x="89.6" y="182.6">used for higher voltage supply tests.</text>
<text x="89.7" y="180.5">Note: C10 and C9 electrolytic capacitors are</text>
<text x="119.3" y="184.6">If using 13.4 volt</text>
<text x="127.5" y="182.6">In this</text>
<text x="89.4" y="186.7">supply exclusively, do not place C10 and C9.</text>
</g>
<g font-size="1" fill="#a90000">
<text x="39.2" y="161.2">1_1</text>
<text x="51.9" y="161.2">2_1</text>
<text x="61.6" y="161.2">1</text>
<text x="71.8" y="161.2">2</text>
<text x="103.5" y="161.2">1</text>
<text x="113.7" y="161.2">2</text>
<text x="153.1" y="167.6">1</text>
<text x="163.2" y="167.6">2</text>
</g>
</svg>
